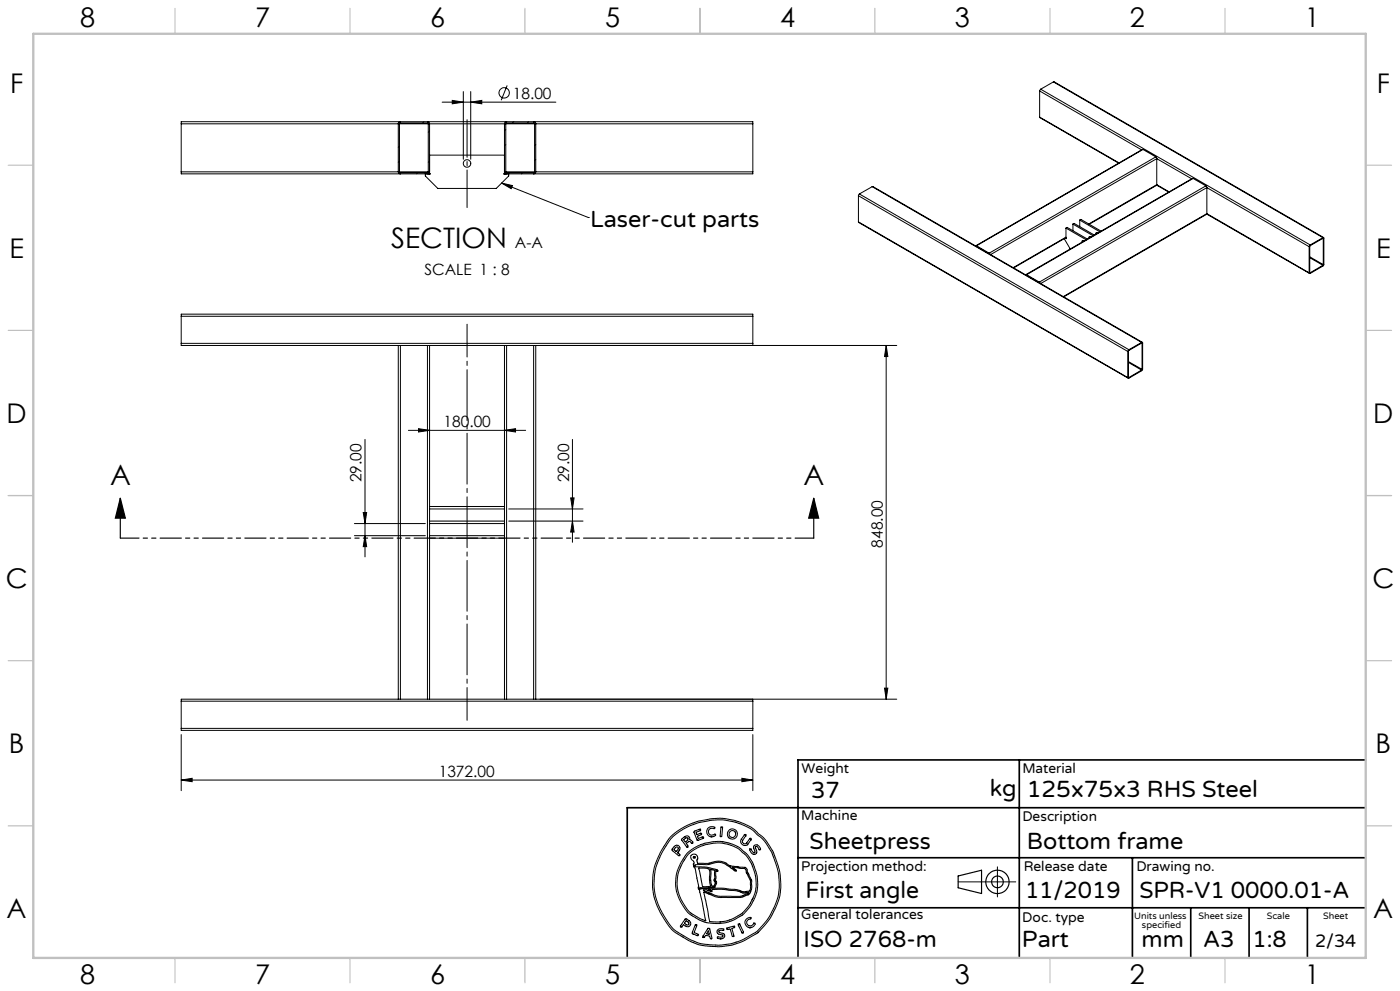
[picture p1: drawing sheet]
<svg xmlns="http://www.w3.org/2000/svg" width="420mm" height="297mm" viewBox="0 0 420 297" stroke-linecap="round" stroke-linejoin="round" font-family="sans-serif">
<g fill="none" stroke="#000" stroke-width=".3">
<path d="M54.4 37.1v-.6h171.4v.6M54.4 37.1v14.4M54.4 37.1h65.1M119.5 37.1v14.4M119.8 37.1l.3-.2h8.2l.2 .2M119.8 37.1v14.4M119.8 37.1h8.7M120.1 36.5l-.3 .1-.3 .5M127.1 36.5l-.3 .4M128.2 36.5l.4 .1 .3 .5M128.5 37.1v14.4M128.9 37.1v14.8l.1 .3-.1 .1-.2-.2"/>
<path d="M128.9 37.1h22.4M128.9 39.3l-.4 .3M132.6 30.6h34.2M135.7 30.1l3.3 .5-3.3 .5zM139 27.4v20.3M141.2 30.6l3.3-.5v1zM141.2 27.4v20.3M151.3 37.1v14.8l-.1 .3 .1 .1 .3-.2M151.7 37.1l.2-.2h8.3l.2 .2M151.7 37.1v14.4M151.7 37.1h8.7M151.7 38.8l-.4 .4"/>
<path d="M152 36.5l-.4 .1-.3 .5M152.2 25.6l-1.8 4.5M154.1 36.5l-.4 .4M158.6 36.5l-.4 .4M160.1 36.5l.4 .2 .2 .4M160.4 37.1v14.4M160.7 37.1v14.4M160.7 37.1h65.1M225.8 37.1v14.4M311.9 35.1l23.7 13.8M311.9 27.3v7.8M311.9 27.3l30.6 17.6"/>
<path d="M311.9 35.1l23.8 13.7M312.2 26.7l-.3 .6M312.2 26.7l80.9 46.7M316 24.5l81.1 46.7M316 24.5l80.9 46.7M316 24.5l-3.8 2.2M54.4 51.5v.6h74.6M54.4 51.5h65.1M119.5 51.5l.2 .4 .4 .2M119.8 51.5l.3 .2h8.2l.2-.2M119.8 51.5h8.7M119.8 43.8l-.3 .4"/>
<path d="M119.8 48.3l-.3 .3M125.4 51.7l-.4 .4M127.6 52.1v.6l3.7 3.8h17.6l3.7-3.8v-.6M128.9 51.5l-.3 .5-.4 .1M128.9 46.5h22.4M128.9 48.3l-.4 .3M150.5 54.9l3.2 .7-.3 .9zM150.5 54.9l26 10.3M151.3 51.5l.6 .6 .4-.4M151.7 51.5l.2 .2h8.3l.2-.2M151.7 51.5h8.7M151.7 43.4l-.4 .3"/>
<path d="M156.8 51.7l-.4 .4M160.7 51.5l-.2 .4-.4 .2M160.7 51.5h65.1M160.7 43.3l-.3 .4M160.7 47.8l-.3 .4M225.8 51.5v.6h-74.6M257.5 58.7l80.8 46.6M257.5 58.7v7.8M257.8 58.1l-.3 .6M257.8 58.1l80.9 46.7M261.7 55.9l81 46.7M261.7 55.9l-3.9 2.2"/>
<path d="M261.7 55.9l80.8 46.7M342.9 44.8l-50.2 28.9M342.9 44.8l3.8 2.2M342.9 44.8l-50 28.9M346.7 47l.3 .6M346.7 47l-49.9 28.9M347 55.5l3.6 2.1M347 55.3l-20.2 11.9M347 47.6v7.7M347 47.6l10.5 6M347 55.3l3.7 2.2M347 47.6l-49.8 28.7"/>
<path d="M347 55.3l-20.4 11.8M357.9 53.5l-50.1 28.8M357.9 53.5l-49.9 28.8M357.9 53.5l3.9 2.2M361.8 55.7l.3 .5M361.8 55.7l-50 28.9M362.1 56.2v7.8M362.1 56.2l30.6 17.7M362.1 56.2l-49.9 28.8M176.5 65.2h.1M257.5 66.5l81 46.8M257.5 66.5l80.8 46.7"/>
<path d="M292.9 73.7h-.2M292.9 73.7l3.9 2.2M296.8 75.9l.2 .3M319.3 71.5l1.9 3.1M319.6 71.3l.1 .1M319.8 71.3l.1 .2-.2-.1M319.8 71.2l-15.7 9.1M319.8 68.4v2.9M319.8 68.4l6.1 3.5M319.8 68.4l.3-.2 6.1 3.4M319.8 71.3l-.1 .1M319.8 71.1l-15.8 9.1"/>
<path d="M321.9 67.2v1.9M321.9 67.2l6 3.5M321.9 67.2l.3-.2 6.1 3.4M323.9 66l.4-.2 6 3.5M323.9 66v1.9M323.9 66l6.1 3.5M324.9 72.1v.3M325.2 72.2a.36 .36 0 0 0-.5-.1 .36 .36 0 0 0-.1 .5M327 70.9v.3M327.3 71h-.1a.35 .35 0 0 0-.4-.1 .35 .35 0 0 0-.2 .5M329.1 69.7v.3M329.3 69.8a.35 .35 0 0 0-.4 0 .35 .35 0 0 0-.2 .4"/>
<path d="M362 64.2l30.9 17.7M362.1 64l-43 25M362.1 64l30.6 17.8M362.1 64l-43.1 24.9M392.7 73.9v7.9M392.9 77l4.1 2.3M392.9 77.2l4 2.3M393.1 73.4l-.4 .5M396.9 71.2l.3 .1-.1 8.1-4 2.5-.4-.1M396.9 71.4l.1 .1M396.9 71.4l-4 2.4v7.9M396.9 71.2l-3.8 2.2"/>
<path d="M396.9 79.5l-3.8 2.2M397 79.3l-.1 .2M397 71.5v7.8M54.4 94.8v-.6h171.4v.6M54.4 94.8v8.1M54.4 94.8h171.4M225.8 94.8v8.1M308 82.3l-.3 .1M308 82.3l3.8 2.3M311.8 84.6l.3 .3M392.9 81.7h.2M54.4 102.9v.6h65.1"/>
<path d="M54.4 102.9h171.4M119.5 103.5h.6M119.5 103.5v106M120.1 103.5h8.1M120.1 103.5v106M128.2 103.5h.7M128.2 103.5v106M128.9 103.5h22.4M128.9 103.5v106M151.3 103.5h.7M151.3 103.5v106M152 103.5h8.1"/>
<path d="M152 103.5v106M160.1 103.5h.6M160.1 103.5v106M160.7 103.5v106M225.8 102.9v.6M265.9 103.5l.4 3.4h-.9zM265.9 103.5v106M269 103.5h-108.3M338.3 105.3v7.9M338.5 113.1h.2M338.5 108.4l4.1 2.3M338.5 108.6l4 2.3"/>
<path d="M338.7 104.8l-.4 .5M342.5 102.6l.3 .1v8l-.3 .4-3.8 2.2-.4-.1M342.5 102.8l.1 .1M342.5 102.8l-3.9 2.3-.1 8M342.5 102.6l-3.8 2.2M342.5 110.9l-3.8 2.2M342.6 110.7l-.1 .2M342.6 102.9v7.8M109.5 131.7v35.2M122.5 129h35.2M125.6 128.5l3.3 .5-3.3 .5zM151.3 129l3.4-.5v1z"/>
<path d="M171.7 131.7v30.8M106.3 156.9h21.3M109 153.6h1l-.5 3.3zM128.9 156.2h22.4M128.9 152.5h22.4M128.9 156.9h22.4M128.9 151.8h22.4M152.6 156.2h22.3M152.6 152.5h22.3M171.2 149.2h1l-.5 3.3zM171.7 156.2l.5 3.3h-1zM106.3 160.5h21.3"/>
<path d="M109.5 160.5l.5 3.3h-1zM128.9 160.5h22.4M128.9 161.3h22.4M54.4 218.3v.6h171.4v-.6M54.4 210.1v8.2M54.4 218.3h171.4M54.4 210.1h171.4M119.5 209.5h-65.1v.6M119.5 209.5h.6M120.1 209.5h8.1M128.2 209.5h.7M128.9 209.5h22.4"/>
<path d="M151.3 209.5h.7M152 209.5h8.1M160.1 209.5h.6M225.8 209.5v.6M225.8 210.1v8.2M265.4 206.2h.9l-.4 3.3zM269 209.5h-108.3M54.4 233.8l3.2-.5v1zM54.4 220.2v16.8M54.4 233.8h171.4M222.6 233.3l3.2 .5-3.2 .5zM225.8 220.2v16.8"/>
<path d="M201.2 250.8l3.2-2.5 3.4-1.6 1.8-.6 3.4-.7 3.2-.2 4.1 .6 3.3 1.2 2.4 1.4 3.1 2.6 2.7 4.1 1.5 4 .7 2.8 .2 4.3-.5 3.2-2.2 5.1-1.7 2.3-2.5 2.8-3.9 2.2-2.4 1-2.1 .6-3.7 .3-4.1-.3-2.1-.5-3-1.4-4.5-2.9-2.2-3.1-2.1-3.9-1-2.8-.4-2.8 .1-3.9 .7-3.3 2-4.3zM201.8 250.8l3.3-2.4 3.5-1.5 4.6-1.1 3.7-.1 3.6 .7 3.8 1.5 1.4 .8 3.2 2.9 2.6 3.9 1.2 3.2 .9 3.2 .2 4.2-.5 3-.9 2.6-1.3 2.6-1.2 1.7-2.9 3.3-4.1 2.3-3.4 1.2-3 .4h-2.8l-3.5-.4-2.8-1-4.2-2.5-1.7-1.4-2.3-3.4-1.7-3.3-1-3.1-.3-3.2 .3-3.7 .6-2.4 1.8-3.8zM202.4 253.6l.8-.3 .7 .6v.7l-.6 .9 .7 .6-.1 .3h-.3l-2-1.6zM202.7 254l.5-.2 .3 .4-.6 1-.7-.5zM204.5 251.4l1.2-.8h.7l.5 .5v.6l.5 .1 .5 .8-.3 .2-.7-.6-.4 .1-.6 .4 .5 .8-.3 .4-1.6-2.1zM205.1 251.6l.9-.6 .4 .3v.4l-.8 .6zM206.1 253.9h.1M206.4 256.1l1.9-1.5 3.3-1.5 3.6-.5 3.1 .4 3.1 1.3 2 1.6 1.9 2.7 .8 1.9 .7 2.7-.1 3.7-.8 2.2-1.7 2.9-1.6 1.8-3.1 1.7-1.8 .6-1.8 .2-2.4-.1a.7 .7 0 0 1-.8-.9l-1.6-8 4.5 1.7 6.9-.1 2.1-.8 .5-.7 .4-1.3v-2.2l-1.3-2.5-.1-.9-.5-.5-4.5-.5-1.7-1-1.5-.4-1.3 .1-2.1 .6h-3.2l-.2-1.1 .2-.6-.2-.7-.7-.4-.9 .2-.3 .4 .1 .6 .9 1-.1 1.4 .5 .7 1 5.3-.2 .6 .4 .5 .3 1.1 1.6 8.2-1.4-.6-3.1-1.8-.8-.7-2-3.1-1.1-3-.2-2.4 .4-2.8 1.1-2.8zM208.2 249.2l1.9-.7v.5l-1.3 .4v.3l.3 .5 1.1-.5 .3 .2-.1 .3-1.2 .4 .3 .7 1.3-.5 .2 .1v.3l-1.8 .6zM209.3 251.9h.1M212.4 248.2l.9-.4 1.1 .1-.1 .5-.9-.2-.6 .3-.3 .9 .6 .8 .8 .1 .6-.3 .2 .4-1 .4-1.2-.3-.5-1.1zM213.3 250.8h.1"/>
<path d="M216.4 247.8h.2l.2 .4-.3 2.4-.3 .2-.2-.4zM223.3 250.2l.4-.1 .1 .3-1.1 1.6 .4 .8h.7l1.2-1.6 .4 .2-1 1.6-.6 .4-1.1-.3-.5-.9 .2-.7zM224.9 254.5l.3-.1 .6 .9 .6 .2-.3-1.8 .5-.5 .8 .2 .8 1-.3 .3-.7-1h-.5l-.1 .4 .4 1.4-.6 .6-1-.5zM226.1 256h.1M299.2 259.8v9M202.9 266.9l-.2-2.4 .3-3 1.1-2.6 1.6-2.6 1.5-1.5 2.2-1.3 2-.8 2.4-.4 2.3-.1 2.3 .4 3.4 1.4 2.2 1.9 1.2 1.7 .9 1.7 1.1 3.3 .1 2.8-.2 1.8-.6 1.8-1.5 2.7-2.4 2.6-2.7 1.5-2.3 .8-2.8 .2-3.1-.3-2-.8-2.4-1.5-1.1-.8-1.7-2.6-1-2-.6-1.9M205.6 275.4l.3-.1 1.1 .9 .2 1-.4 .4-.7 .1-1.1-.6-.5 .7h-.3v-.3zM205.8 275.9l.9 .6-.1 .6-.4 .1-.9-.5zM208.6 277.2l.3-.1 .2 .3-.9 2.1 1.2 .5 .1 .2-.2 .3-1.7-.8zM210.1 266.4h.1M210.2 266.4l6.5-.2 4.2 .4 2.2 .7h.4M211 266.7h1l1.5 .5 .1-.6 3-.1 4.4 .5 2 .7 1.7-.2-.5 .4-2.1 .7h-6l-1.9-.4-3.1-1.2z"/>
<path d="M212 260.3l-2.4-.2 1.1 5.6 2.5-.1-.4-1.9 .1-2.6-.2-.7-.7-.1M212.4 278.2l.5 .2 .7 2.6-.2 .3h-.3l-.2-.7-.2-.1-1-.2-.4 .6-.4-.1zM212.5 278.9l.3 1.1-.9-.1zM212.6 266.6h-.1M212.7 266.6h.5l.1 .2zM213.1 260.6l1.4 .2v2.3l-.3 .8 .4 .7-.4 .9-.3 .1h-.3l-.3-1v-3.1zM214.8 260.9l.1 .1M214.8 261v2.2l-.2 .6 .4 .5v.4l-.5 1-.6 .3-4.1 .1 .3 .3M214.9 261l.3 .2 .2-.3-.6-.3-2.7-.7-3.5-.2-.2-.5 3.8-.1 2.5-.6 1.2-.1 1.5 .5 3.3 2.2 .2-.3-1.2-.8 3.8 .3 1.7 3.9v1.8l-.3 1.1-1.4 .2M215.2 278.8l.8-.5 1.1 .2-.1 .4-.9-.1-.5 .3 .2 .4 1.5 .5 .1 .6-.4 .6-1 .2-.8-.3 .2-.4 1 .2 .5-.3-.1-.4-1.5-.5-.2-.4zM216 276.3h.1M218.1 278.2l2.1-.7 .2 .2-.1 .3-.8 .2 .7 2.2-.1 .3-.5-.2-.6-2.1-.8 .2z"/>
<path d="M221.5 277l.4-.1 1.1 2.4v.2h-.4zM222.7 279.6h.1M223.5 267.3h.1M223.9 275.4l1.3-.4v.3l-.6 .3-.5 .4v.9l.5 .6h.6l1.2-.9 .2 .3-.4 .6-1.1 .6-1.1-.5-.5-1zM224.9 278h.1M287.4 264.3h17.3M213.2 281.3h.1M216 281.4h.1"/>
<circle cx="151.3" cy="27.8" r="1.55"/>
<circle cx="140.1" cy="49" r="1.12"/>
<circle cx="208.3" cy="256.9" r=".26"/>
<circle cx="219.7" cy="250" r="1.51"/>
<circle cx="219.7" cy="250" r="1.01"/>
</g>
<g fill="none" stroke="#000" stroke-width=".35">
<path d="M36.1 149.3l1.5 6h-3zM36.1 149.3v12M244.1 149.3l1.5 6h-3zM244.1 149.3v12M287.4 262.5l7.1-1.7v7l-7.1-1.7z"/>
<circle cx="299.2" cy="264.3" r="3.5"/>
<circle cx="299.2" cy="264.3" r="1.75"/>
</g>
<path d="M140.1 62.2v-26.3" fill="none" stroke="#000" stroke-width=".3" stroke-dasharray="15.2 1.3 1.3 1.3" stroke-dashoffset="4"/>
<path d="M140.1 97.2v118.7" fill="none" stroke="#000" stroke-width=".3" stroke-dasharray="15.2 1.3 1.3 1.3" stroke-dashoffset="5.4"/>
<path d="M244.1 161.3h-208" fill="none" stroke="#000" stroke-width=".35" stroke-dasharray="6.3 1.3 1.3 1.3 1.3 1.3" stroke-dashoffset=".8"/>
<path d="M305.8 227.7v59.2M409.7 227.7h-170.3v59.2M239.4 257.1h170.3M339.7 257.1v29.9M409.7 242.1h-221.5v45M239.4 272.1h170.3M357.2 272.1v14.8M374.7 272.1v14.8M392.2 272.1v14.8" fill="none" stroke="#000" stroke-width=".5"/>
<g fill="none" stroke="#c0c0c0" stroke-width=".35">
<path d="M52.5 2.5v7.5M105 2.5v7.5M157.5 2.5v7.5M210 2.5v7.5M262.5 2.5v7.5M315 2.5v7.5M367.5 2.5v7.5M2.5 49.5h7.5M410 49.5h7.5M2.5 99h7.5M410 99h7.5M2.5 148.5h7.5"/>
<path d="M410 148.5h7.5M2.5 198h7.5M410 198h7.5M2.5 247.5h7.5M410 247.5h7.5M52.5 287v7.5M105 287v7.5M157.5 287v7.5M210 287v7.5M262.5 287v7.5M315 287v7.5M367.5 287v7.5"/>
</g>
<path d="M10 10.1h399.7v277h-399.7z" fill="none" stroke="#c0c0c0" stroke-width=".7"/>
<g fill="#000">
<path d="M265.9 103.5l.4 3.4h-.9zM265.4 206.2h.9l-.4 3.3zM109 153.6h1l-.5 3.3zM109.5 160.5l.5 3.3h-1z"/>
<path d="M125.6 128.5l3.3 .5-3.3 .5zM151.3 129l3.4-.5v1zM135.7 30.1l3.3 .5-3.3 .5zM141.2 30.6l3.3-.5v1zM150.5 54.9l3.2 .7-.3 .9z"/>
<path d="M171.7 156.2l.5 3.3h-1zM171.2 149.2h1l-.5 3.3z"/>
<path d="M244.1 149.3l1.5 6h-3zM36.1 149.3l1.5 6h-3z"/>
<path d="M222.6 233.3l3.2 .5-3.2 .5zM54.4 233.8l3.2-.5v1z"/>
</g>
<g font-size="8.5">
<text x="117.3" y="74.3">SECTION</text>
<text x="33" y="145.5">A</text>
<text x="241" y="145.5">A</text>
</g>
<g font-size="8.1">
<text x="24" y="8">8</text>
<text x="76.5" y="8">7</text>
<text x="129" y="8">6</text>
<text x="181.5" y="8">5</text>
<text x="234" y="8">4</text>
<text x="286.5" y="8">3</text>
<text x="339" y="8">2</text>
<text x="391.5" y="8">1</text>
<text x="3" y="27.7">F</text>
<text x="413" y="27.7">F</text>
<text x="2.8" y="77.2">E</text>
<text x="412.8" y="77.2">E</text>
<text x="2" y="126.7">D</text>
<text x="412" y="126.7">D</text>
<text x="1.7" y="176.2">C</text>
<text x="411.7" y="176.2">C</text>
<text x="2.7" y="225.7">B</text>
<text x="412.7" y="225.7">B</text>
<text x="2" y="275.2">A</text>
<text x="412" y="275.2">A</text>
<text x="24" y="295">8</text>
<text x="76.5" y="295">7</text>
<text x="129" y="295">6</text>
<text x="181.5" y="295">5</text>
<text x="234" y="295">4</text>
<text x="286.5" y="295">3</text>
<text x="339" y="295">2</text>
<text x="391.5" y="295">1</text>
</g>
<g font-size="7.1">
<text x="177.1" y="68">Laser-cut parts</text>
<text x="243.3" y="239.1">37</text>
<text x="297" y="238.5">kg</text>
<text x="308" y="239">125x75x3 RHS Steel</text>
<text x="242.9" y="254.4">Sheetpress</text>
<text x="308" y="254.4">Bottom frame</text>
<text x="241.6" y="269.2">First angle</text>
<text x="307.5" y="269.2">11/2019</text>
<text x="341.8" y="269.2">SPR-V1 0000.01-A</text>
<text x="241.1" y="283.7">ISO 2768-m</text>
<text x="306.6" y="283.9">Part</text>
<text x="342.5" y="283.9">mm</text>
<text x="360.9" y="283.9">A3</text>
<text x="375.7" y="283.9">1:8</text>
</g>
<text font-size="5.4" x="394.5" y="283.8">2/34</text>
<g font-size="4.7">
<text x="153.8" y="29.5">18.00</text>
<text x="154.5" y="74.3">A-A</text>
<text x="127.3" y="82.5">SCALE 1 : 8</text>
<text x="133.1" y="127.9">180.00</text>
<text x="108.5" y="144.6" transform="rotate(-90 108.5 144.6)">29.00</text>
<text x="170.7" y="144.6" transform="rotate(-90 170.7 144.6)">29.00</text>
<text x="264.9" y="164.1" transform="rotate(-90 264.9 164.1)">848.00</text>
<text x="131.6" y="232.7">1372.00</text>
</g>
<g font-size="4.2">
<text x="240.5" y="231.7">Weight</text>
<text x="306.7" y="231.7">Material</text>
<text x="240.4" y="245.9">Machine</text>
<text x="306.7" y="246.1">Description</text>
<text x="240.4" y="261.1">Projection method:</text>
<text x="307.1" y="261">Release date</text>
<text x="340.9" y="261">Drawing no.</text>
<text x="240.4" y="275.6">General tolerances</text>
<text x="306.7" y="276.3">Doc. type</text>
</g>
<g font-size="2.8">
<text x="340.3" y="275.3">Units unless</text>
<text x="359.6" y="275.3">Sheet size</text>
<text x="380" y="275.3">Scale</text>
<text x="396.9" y="275.3">Sheet</text>
<text x="342.6" y="278.2">specified</text>
</g>
</svg>
